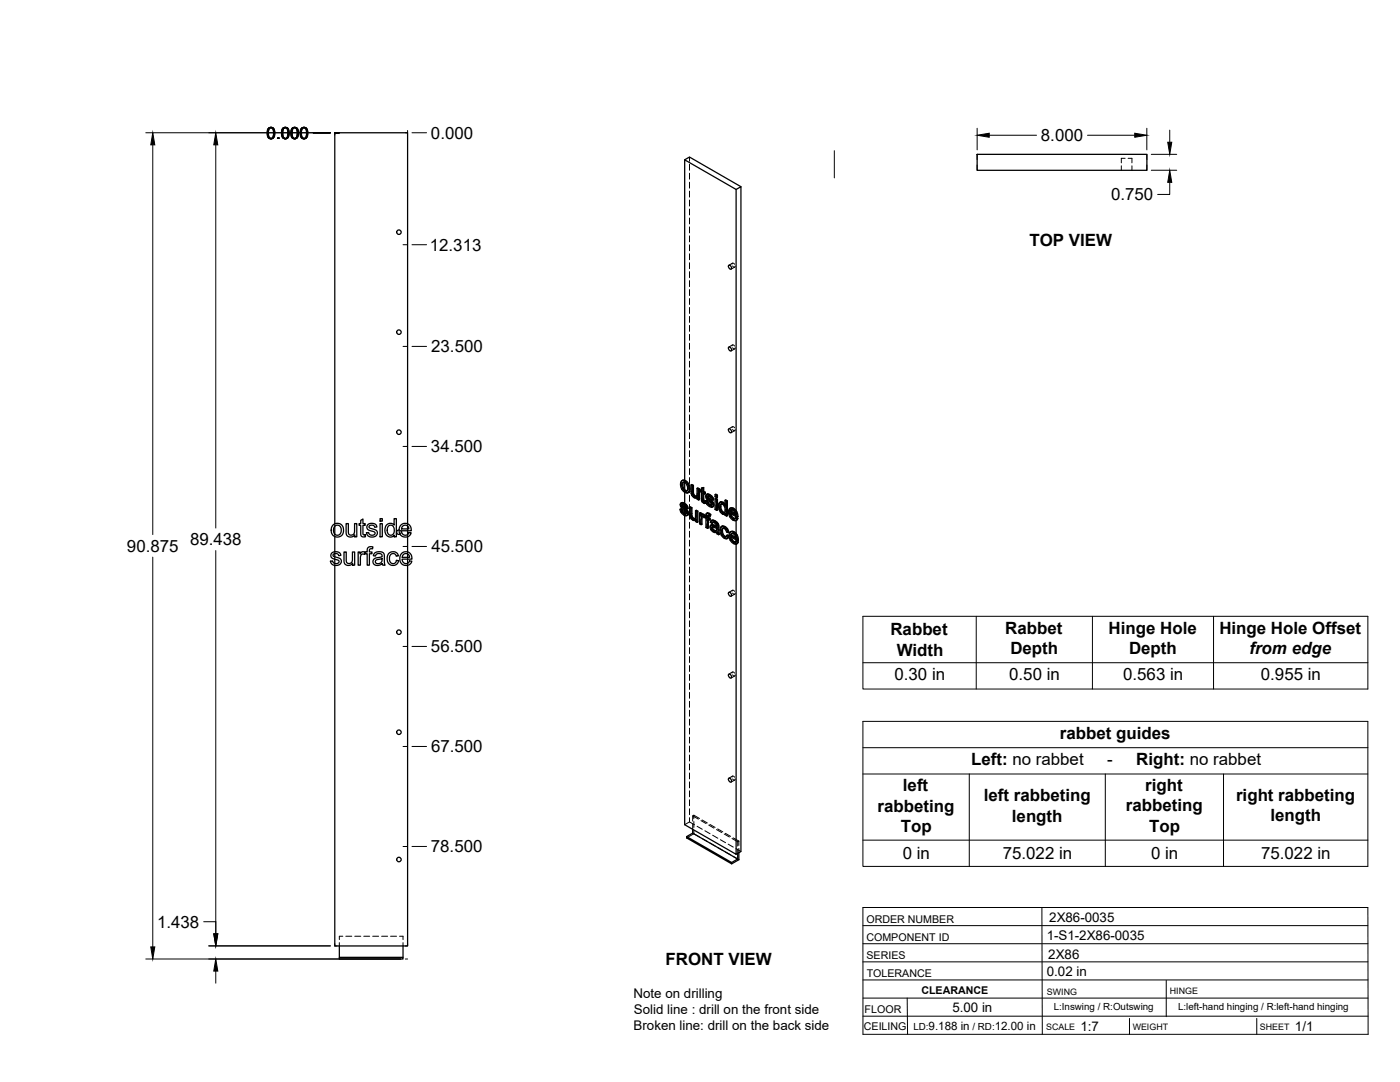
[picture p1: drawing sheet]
<svg xmlns="http://www.w3.org/2000/svg" width="559mm" height="432mm" viewBox="0 0 559 432" stroke-linecap="round" stroke-linejoin="round" font-family="sans-serif">
<!-- layer: Visible -->
<g fill="none" stroke="#000" stroke-width=".51">
<path d="M273.3 63.8l1.9-1.1 20.5 11.8M293.8 75.6l1.9-1.1v265.3l-1.9 1.1M390 61.6h67.8v6.4h-67.8zM290.9 105.8a.93 .93 0 0 1 .9 .6 .93 .93 0 0 1-.2 1l-.8-.8zM290.9 138.5a.93 .93 0 0 1 .9 .5 .93 .93 0 0 1-.2 1.1l-.8-.9zM290.9 171.1a.93 .93 0 0 1 .9 .6 .93 .93 0 0 1-.2 1l-.8-.8zM272.2 191.8l.6-.2 .9 .2zM272.2 191.8l-.4 .5-.2 1 .5 1.9 1.5 1.4 .8 .1 .5-.3M272.3 193.6l.3 1.4M272.6 195l.3-.1 .8 .8-.3 .2zM272.8 192.5l-.2 .9M272.9 194.9l-.3-1.5-.3 .2v-.3l.2-.6 .5-.2 1 .7 .4 1.3-.2 1.4h-.8"/>
<path d="M273.3 191.6v-127.8l20.5 11.8v128.2M273.3 192.6v2.8M273.3 196.4v4.5M273.4 192l1 1a1.88 1.88 0 0 1 1 2M273.7 195.7l.5 .2M273.7 191.8l1.2 1.3M274.6 193.3l.5 1.9 .3-.2-.2 1.2M275.1 195.2l-.2 1.2 .3-.2-.6 .5M275.8 193.5l.7 .4 .3-.2v3.2M276.5 193.9v3.1l.3-.1 .3 .6M276.5 197.1l.3 .6 .3-.2 .4 .4M276.8 197.7l.4 .4h.9"/>
<path d="M276.8 193.7l-.7-.4-.3 .2v3l.3 1.2 .8 .8a.97 .97 0 0 0 1.4 .1v.6l.5 .4M277.2 198.1l.5 .1M278 198.1l-.3 .1M278.2 194.9l.6 .4 .4-.2v4.3l-.4 .2v-4.3M278.3 198.6l-.3 .2M279.2 195.1l-.7-.4-.3 .2v2.7l-.5 .6M280 195.5l-.5 .1v.6l.5 .3v3.3l.9 1h.7l-.1-.7h-.6M280 194.8l.9-.2v1.5M280.6 194.8v1.5l.3-.2 .6 .3M280.6 196.3l.6 .3 .3-.2v.6l-.3 .2v-.6M280.6 199.7l.6 .2M280.7 200l.8 .1"/>
<path d="M280.9 194.6l-.9 .2v1.1l-.5-.3M280.9 197v2.6M281.2 197.2l-.6-.4v2.9l.4 .1M281.6 199.8l.6 .3M282.1 197.3l.7-.1 .6 .2M282.3 198.3l.6 .4M282.4 198.6l.2 .3 .4-.1 1.4 1.3M282.4 197.1l-.4 .3M282.5 197.4h.9l.7 .6M282.5 199.9l-.9-.1 .7 1.6 1.2 .9 1-.1M282.6 198.9l1.5 1.4 .3-.2 .4 .6M282.6 198v.1"/>
<path d="M282.7 198.4l-.1-.3-.3 .2 .1-.2 .9 .3 .6 1 .6 .2M282.8 197.2l-.9 .2-.2 .9 .4 .9 1.8 1.8-.1 .7M283 197.6l.8 .6 .3-.2 .5 .6M283.8 198.2l.5 .6 .3-.2 .2 .9-.3 .1-.2-.8M285.4 199l.3-.1 .7 .3-.4 .2zM285.4 197.4l.3-.2 .7 .4-.4 .2zM285.4 199v4.3l.6 .4M285.4 197.4v.8l.6 .4M286.4 199.2v4.3l-.4 .2v-4.3M286.4 197.6v.8l-.4 .2v-.8M289.4 199.7l.6 .3 .3-.1v5.9l-.3 .2v-6M290.3 199.9l-.6-.4-.3 .2v2.1l-.5-.7"/>
<path d="M133 209.4l1.7-.5 .9 .1 .8 .6 .6 1v2.1l-1.1 1.3-1.7 .3-1.4-.8-.6-1.6a2.79 2.79 0 0 1 .8-2.5zM133.5 210.1l1.2-.5 .6 .1 .6 .6 .3 1.8-.4 1-.5 .4h-1.2l-.7-.6-.3-1.5zM133.6 210v3.2M133.6 214.1v6.1M138.2 209h.8l.1 3.7a1.31 1.31 0 0 0 1.7 .7 1.31 1.31 0 0 0 .7-1.6v-2.8h.9v5.2h-.8v-.8a1.86 1.86 0 0 1-2.2 .9 1.86 1.86 0 0 1-1.2-2.1zM144 207.7l.9-.6v1.9h.9v.7h-.9v3.3l.2 .4h.7l.1 .8h-1.3l-.6-.6v-3.9h-.7v-.7h.7zM146.7 209.5l1.7-.6a1.73 1.73 0 0 1 2 1.4l-.8 .1a1.17 1.17 0 0 0-1.1-.9 1.17 1.17 0 0 0-1.2 .9l.4 .4 2.1 .6a1.59 1.59 0 0 1 .7 2 1.59 1.59 0 0 1-2 .9l-1.5-.3-.7-1.4 .9-.1 .2 .6 .6 .5 1.4-.2a.82 .82 0 0 0 .2-1.1 .82 .82 0 0 0-1.1-.3l-1-.3a1.37 1.37 0 0 1-.8-2.2zM151.7 209h.9v5.2h-.9zM151.7 207h.9v1h-.9zM154.3 209.5l1.1-.6a1.86 1.86 0 0 1 1.9 .7v-2.6h.9v7.2h-.8v-.6a2.16 2.16 0 0 1-2.7 .4 2.16 2.16 0 0 1-1.1-2.4zM154.9 210.1l1.3-.5 1 1v2l-.7 .9h-1l-.8-.9-.1-1.5zM159.3 211.5a.9 .9 0 0 0-1 1.1 .9 .9 0 0 0 1.4 .6"/>
<path d="M160 209.6l1-.7h1.5l1 .7 .5 1 .1 1.2h-3.9l.2 1 .9 .7a1.43 1.43 0 0 0 1.9-1l.9 .1-.4 .9-1 .7h-1.7l-1-.6-.7-1.7 .1-1.2zM160.7 210l.6-.4 1.1 .1 .5 .5 .3 .9h-2.9zM162.7 209v-156h-29.1v156M162.7 209.9v1.2M162.7 211.8v1.5M162.7 214.2v6.1M271.4 203.2l.6 .3M271.9 200.7l.7-.1 .6 .2M272 203.5l.4-.2 .2 .9-.3 .1zM272.1 201.7l.7 .4M272.2 202l1.1 .6M272.2 200.6l-.4 .2"/>
<path d="M272.3 204.3l.7 .6h.8M272.3 200.8h.9l.8 .6M272.4 203.3l-1-.1 .7 1.6 1.3 .9 .9-.1M272.4 202.3l1.5 1.4 .3-.2 .5 .7M272.5 201.4l-.1 .1M272.5 201.8l-.3-.3 1 .3 .5 1 .6 .3M272.6 200.6l-.9 .3-.2 .8 .4 .8 1.9 1.9-.2 .7M272.9 201l.7 .6 .4-.2 .4 .7M273 204.9l.6 .2M273.3 205.7v123.4l20.5 11.8v-123.7M273.3 203.9v.9l-.7-.6M273.3 201.9v.7"/>
<path d="M273.3 202.6l.9 .9M273.6 201.6l.5 .6 .3-.1 .3 .8-.4 .2-.2-.9M273.7 205.1h-.1M273.9 203.7l.4 .6 .4-.1 .1 .7M274.3 204.3l.2 .7 .3-.1-.2 .5M274.5 205l-.2 .6 .3-.2-.4 .4M275.2 202.4l.7 .4 .3-.2v3.2M275.9 202.8v3.2l.3-.2 .3 .6M275.9 206l.2 .6 .4-.2 .4 .4M276.1 206.6l.5 .4h.9M276.2 202.6l-.7-.4-.3 .2v3.1l.3 1.1 .8 .8a.97 .97 0 0 0 1.4 .1M276.6 207l.6 .2"/>
<path d="M277.5 207l-.3 .2M277.6 203.8l.6 .4 .4-.2v4.3l-.4 .2v-4.3M277.7 207.5v.7l.5 .3M277.7 207.5l-.2 .2M278.6 204l-.7-.4-.3 .2v2.7l-.4 .7M279.2 204.7l.6 .4 .3-.2v.5l.4-.2M279.8 205.1v.6l.7-.5 .4 .1M280 206.4l.2 2.8-.4 .2v-2.2M280.1 204.9l-.6-.3-.3 .1v4.3l.6 .4M280.2 205.3h.7l.6 .4M280.3 206.1v.1M280.6 205.4l.6 .5"/>
<path d="M281 206.6l-.8-.5-.2 .3 .3-.2-.1 .8M281.2 200.3l.1 .7M281.2 206.4l.6 .4v3.7l.6 .4M281.2 206.4v-.3l-.2 .5M281.2 206.5l-.2 .1M282.2 204.9h.9l.6 .4M282.2 200.1l.3-.2 .3 .8-.3 .2zM282.4 206.6l.7 .4 .3-.2v.6l-.3 .1v-.5M282.5 204.7l-.5 .2M282.5 200.9l.6 .6h.9M282.7 207.3v3.4l-.3 .2v-3.8l.7 .4M282.7 205.7v.7"/>
<path d="M282.8 205.1l.6 .4 .3-.2-.4 .8 .1-.6M282.8 200.7l.7 .7M283.1 204.9l-.6-.2-.5 .2-.2 1.3-.6-.3 .6-.1M283.1 201.5l.7 .2M283.3 206.1a.46 .46 0 0 0-.5-.5 .46 .46 0 0 0-.4 .6v.4l.3-.2 .7 .4M283.8 209.6l.8-.2 1.4 .5M283.9 201.7h-.1M284.1 210.7l.2 .6 .3-.2 .5 .5M284.1 200.3l.4 .6 .3-.2 .2 .8M284.2 210.4l-.1 .3 .3-.2 .2 .6M284.2 209.4l-.5 .2M284.3 211.3l.5 .5h1h-1"/>
<path d="M284.3 210.3l-.1 .1M284.3 207.7l.9 .4 .3-.2 .8 .6M284.4 210.3l.8 .3a.72 .72 0 0 1 .8 .6 .72 .72 0 0 1-.5 .8M284.4 210.3l-.2 .1M284.4 210.3v.2M284.5 200.9l.1 .7 .4-.1-.2 .5M284.5 208.4l-.4 .5 .2-.4 .5-.1 1.1 1a.48 .48 0 0 1 0 .8 .48 .48 0 0 1-.7-.3l-.9-.3M284.6 209.4l-1 .3-.2 .9 .7 1.3 1.1 .6a.64 .64 0 0 1 1 .5l.6 .4M284.6 201.6l-.1 .6 .3-.2-.5 .4M284.6 207.6l-.7 .2M285.2 208.1l.8 .5 .3-.1 .4 .5M285.5 207.9l-.9-.3-.8 .3-.3 .5 .6 .5"/>
<path d="M286 208.6l.4 .6 .3-.2 .2 .7M286.4 209.2l.2 .6 .3-.1 .1 2.9M286.6 209.8l.1 3 .3-.2 .1 .6-.3 .2-.1-.6M287.4 202.4l.3 1.4M287.5 200.4h1.2l.6 .6M287.7 201.3h.8l.6 .8 .3 1.5-.3 1M287.7 201.3l-.3 1.1 .3-.2 .3 1.4M287.7 203.8l.3-.2 .8 .8-.4 .2zM287.8 201.2l-.1 .1M287.8 200.3l-.5 .2M288 201.1l-.3 1.1M288.1 212v.1a1.11 1.11 0 0 0 .7 1.4l.6 .5"/>
<path d="M288.2 210.1l.9 .2 .3-.2 1 1M288.3 213.4l.8 .8h.8M288.4 200.6l.5 .5h.5M288.4 204.6h.7M288.5 209.9l-.6 .3M288.6 210.8l-.2 1M288.7 200.4l-.8-.2-.8 .4-.3 .8v1.3l.9 1.9 1 .7 .7-.2v.5l.6 .4M288.8 204.4l.4 .1M289.1 210.3l.8 .6a1.42 1.42 0 0 1 1 1.5l-.3 .1-.5-1.3M289.4 210.1l-.9-.2-.7 .3-.4 .8v1.1l.4 1.3 .7 1 .9 .5 .7 .1M289.4 205.1l-.2 .2M290 213.7l.6 .4"/>
<path d="M290.6 212.5l-.6-.2-.7-1.2-.9-.3-.3 1.2 .3-.2 .3 1.4M290.6 214.1l.4-.1-.2 .5-.7 .5zM290.8 203.8v.7M291 214l-.7-.5-.6 .8-.6-.1M291.3 202.9h.9a1.84 1.84 0 0 1 1.8 1.2M291.5 204.3l2 1.2-.3-1.1-.9-.9-.6 .1-.2 .7 .3-.2 1.7 1M291.5 212.3l.8-.1a2.05 2.05 0 0 1 2 1.3M291.7 213.6l2 1.2-.4-1.3-.9-.6-.5 .1-.2 .6 .3-.2 1.7 1M291.8 205l.3 .9M291.8 206.1l.7 .8h.9M292 205.1l-.1 .2M292 203.5l-.2 .6"/>
<path d="M292 215.5l.8 .8h.8M292 214.4l.3 .9M292.2 212.9l-.2 .5M292.5 203l1 1a1.97 1.97 0 0 1 1 2.1M292.5 206.9l.6 .2M292.7 212.4l1 1a1.83 1.83 0 0 1 1 1.8v.2M292.8 216.3l.5 .2M292.8 202.8l-.8-.2-1 .7-.2 1.4 .3 1.1 .7 1.1 1.2 .9h.7l.8-.9M293 212.2l-.8-.2-.9 .5-.3 1.9 1 2 .9 .6 .9 .2M293.3 207l-.2 .1M293.5 216.4l-.2 .1M293.5 206.6l.7 .5"/>
<path d="M293.7 204.3l.5 1.9 .3-.1-.3 .1M293.7 216l.7 .5M293.8 206.2v.3M293.8 207.7v5.2M293.8 215.5v.5M293.9 213.7l.5 1.9 .3-.2-.3 .2M294.2 206.4l-2.8-1.6 .4 1.3 .3-.2 .8 .9M294.4 215.8l-2.8-1.6 .4 1.3 .3-.2 .8 .8M294.5 206.9l-.7 .8M294.5 206.9l-.6-.5-.8 .7M294.7 216.3l-.7 .8M294.7 216.3l-.9 .9"/>
<path d="M294.7 216.3l-.7-.5-.7 .7M132.4 220.7l1.4-.5a1.81 1.81 0 0 1 2.3 1.4l-.9 .2a1.17 1.17 0 0 0-1.1-.9 1.17 1.17 0 0 0-1.2 .8l.4 .4 2.2 .7a1.6 1.6 0 0 1 .6 2 1.6 1.6 0 0 1-2 .9l-1.6-.5-.6-1.2 .9-.2 .3 .8 .6 .3 1.3-.2a.81 .81 0 0 0 .2-1.1 .81 .81 0 0 0-1-.3l-1.1-.3a1.37 1.37 0 0 1-.7-2.3zM133.6 220.9v1.3M133.6 223.2v1.7M137.3 220.3h.9v3.8a1.31 1.31 0 0 0 1.7 .7 1.31 1.31 0 0 0 .8-1.7v-2.8h.9v5.3h-.8v-.8a1.86 1.86 0 0 1-2.3 .8 1.86 1.86 0 0 1-1.2-2.1zM143 220.3h.7v.8a1.27 1.27 0 0 1 2.1-.7l.8-.1v-1.2a1.55 1.55 0 0 1 2.2-.9l-.1 .8a.81 .81 0 0 0-.9 0 .81 .81 0 0 0-.4 .8v.5h1.1v.7h-1.1v4.6h-.8v-4.6h-.8v-.4l-.3 .7-.9-.2-.6 .5-.2 4h-.8zM149.5 220.8l1.6-.6 1.2 .1 .8 .4 .6 4.9h-.9l-.2-.7-1.2 .7h-1.2l-.9-.4-.4-.7a1.74 1.74 0 0 1 2-2l.6-.1a.8 .8 0 0 0 1-.8 .8 .8 0 0 0-1.1-.7l-1 .2-.5 .8-.9-.1zM150.1 223.5l2.4-.6a1.59 1.59 0 0 1-.6 1.8 1.59 1.59 0 0 1-1.9-.1l-.2-.5zM155.2 220.9l1-.6h1.5l.8 .4 .5 1-.8 .3a1.47 1.47 0 0 0-2-.9 1.47 1.47 0 0 0-.8 2l.5 1.4 .7 .4 1.1-.2 .5-1.1 .9 .1-.3 1-1 .8-1.3 .1-.8-.3-.8-.8-.4-1.1 .1-1.2zM160.3 220.9l1-.6h1.5l.9 .6 .6 1.1 .1 1.1h-3.9l.2 1 .8 .7a1.43 1.43 0 0 0 2-.9l.8 .3-.6 .9-.8 .5h-1.6l-1-.6-.5-.8-.2-1.2 .1-1.2zM161 221.3l.6-.3h1l.6 .5 .3 .9h-3zM162.7 225.6v151.9h-29.1v-151.9"/>
<path d="M162.7 221v1.4M162.7 223.1v1.7M290.9 236.4a.93 .93 0 0 1 .9 .5 .93 .93 0 0 1-.2 1.1l-.8-.9zM290.9 269a.93 .93 0 0 1 .9 .6 .93 .93 0 0 1-.2 1l-.8-.9zM290.9 310.6a.93 .93 0 0 1 .9 .5 .93 .93 0 0 1-.2 1l-.8-.8zM276.5 331v1.5l-2.4 1.4v.5l17.9 10.3v-.5l-17.9-10.3M276.5 332.5l17.9 10.3-2.4 1.4M294.4 340.6v2.2M294.9 340.3v2.8l-2.9 1.6M135.4 377.5v5.2h25.5v-.6h-25.5M160.9 377.5v4.6"/>
<circle cx="159.2" cy="92.7" r=".9"/>
<circle cx="159.2" cy="132.6" r=".9"/>
<circle cx="159.2" cy="172.5" r=".9"/>
<circle cx="159.2" cy="252.3" r=".9"/>
<circle cx="159.2" cy="292.2" r=".9"/>
<circle cx="159.2" cy="343" r=".9"/>
</g>
<!-- layer: Hidden -->
<g fill="none" stroke="#000" stroke-width=".4">
<path d="M275.2 62.7v1.7M275.2 65.6v2.3M275.2 69.1v2.4M275.2 72.7v2.4M275.2 76.3v2.4M275.2 79.8v2.4M447.6 66.2v1.8M449.1 63.2h-1.5v1.8M450.3 63.2h1.5v1.8M451.8 66.2v1.8M275.2 83.4v2.4M275.2 87v2.4"/>
<path d="M275.2 90.6v2.3M275.2 94.1v2.4M275.2 97.7v2.4M275.2 101.3v2.4M275.2 104.9v2.3M275.2 108.4v2.4M275.2 112v2.4M275.2 115.6v2.3M275.2 119.1v2.4M292.2 105.4l.3-.4 .7 .5M292.4 105l-1.5 .9M292.4 106.2l.6 .4 .4-.4"/>
<path d="M293.3 106.6l-1.5 .8M275.2 122.7v2.4M275.2 126.3v2.4M275.2 129.9v2.3M275.2 133.4v2.4M275.2 137v2.4M292.2 138.1l.3-.5 .7 .5M292.4 137.6l-1.5 .9M292.4 138.8l.7 .5 .3-.5M293.3 139.2l-1.5 .9M275.2 140.6v2.4M275.2 144.1v2.4"/>
<path d="M275.2 147.7v2.4M275.2 151.3v2.4M275.2 154.9v2.3M275.2 158.4v2.4M275.2 162v2.4M275.2 165.6v2.4M275.2 169.1v2.4M275.2 172.7v2.4M275.2 176.3v2.4M275.2 179.9v2.3M292.2 170.7l.3-.5 .7 .5M292.4 170.3l-1.5 .8"/>
<path d="M292.4 171.4l.6 .5 .4-.4M293.3 171.9l-1.5 .8M271.9 193.1l.5 1.9-.3 .2M272.4 195l1.3 1.3-.3 .2M272.5 191.6l-.9 1.7M272.8 192.5l-.2 .1M272.9 192.4h.8l-.3 .2M273.3 191.6v1M273.3 195.4v1M273.7 192.4l.8 .9-.4 .2M273.7 196.3l.9 .3-.3 .1M274.5 195.7l-.3 .2"/>
<path d="M274.5 193.3l.3 1.4-.4 .2M274.8 194.7l-.1 .7-.5 .5M274.9 196.5l-.3 .1M275.2 183.4v2.4M275.2 187v2.4M275.2 190.6v2.4M275.2 194.1v2.4M275.2 197.7v2.4M276.1 193.3l.1 3.4-.3 .2M276.2 196.7l.2 .7-.3 .1M276.4 197.4l.4 .6-.3 .1M276.8 198l.6 .5-.3 .1"/>
<path d="M277.4 198.5l.7 .2 .5-.3-.3 .2M278 198.1h.1M278.1 198.1h.1M278.3 198l-.4 .2M278.4 198.6h-.1M278.4 197.8l-.3 .3M278.5 194.7v2.7l-.4 .6M278.6 198.4v.7l-.3 .1M278.6 199.1l.6 .3M279.8 196l.5 .3-.3 .2M279.8 195.4v.6l-.3 .2M280 195.5l.3 .2"/>
<path d="M280.3 196.3v3.3l-.3 .2M280.3 194.6v1.1l-.3 .2M280.3 199.6l.3 .5-.3 .2M280.6 196.8l.3-.2v.4M280.9 196.6l.6 .4M281.9 199.7l.5 1.3-.4 .1M282 197.8l.1 .7-.3 .2M282.1 197.4l-.4 .6M282.1 198.5l.4 .6-.3 .2M282.3 197.2l-.5 .4M282.5 198l.3-.2-.2 .2M282.5 199.1l1.6 1.6-.3 .2"/>
<path d="M282.7 197.9l-.3 .1M282.8 197.8l.6 .2-.3 .2M283.4 198l.6 .5-.3 .2M284 198.5l.2 .7-.3 .2M284.2 199.2l.6 .3M285.7 197.2v.9l-.3 .1M285.7 198.9v1.5M285.7 198.1l.7 .3M289.7 199.5v2.1l-.3 .2M133.6 209v1M133.6 213.2v.9M159.3 211.5l.8 .6-.4 1.1"/>
<path d="M162.7 209v.9M162.7 211.1v.7M162.7 213.3v.9M271.7 203.1l.5 1.3-.3 .2M271.8 201.3l.2 .6-.3 .2M271.9 200.8l-.4 .6M272 201.9l.4 .6-.3 .2M272.1 200.6l-.5 .4M272.2 204.4l1.1 1-.3 .1M272.3 201.4l.3-.2-.1 .2M272.4 202.5l1.6 1.6-.3 .2M272.6 201.3l-.4 .1"/>
<path d="M272.6 201.2l.6 .2-.3 .2M273.2 201.4l.6 .6-.3 .1M273.3 200.9v1M273.3 202.6v1.3M273.3 204.7v1M273.3 205.4l.8 .2-.3 .2M273.8 204.9h.2M273.8 202l.2 .6-.3 .2M274 204.1l.2 .5-.4 .1M274 204.9l-.3 .2 .3-.2M274 202.6l.7 .3M274.2 204.6l-.2 .3"/>
<path d="M274.5 205.6h-.4M275.2 201.3v2.4M275.2 204.9v2.3M275.2 208.4v2.4M275.2 212v2.4M275.2 215.6v2.4M275.2 219.2v2.3M275.5 202.2l.1 3.4-.3 .2M275.6 205.6l.2 .7-.3 .2M275.8 206.3l.4 .6-.3 .2M276.2 206.9l.6 .5-.3 .2M276.8 207.4l.7 .2 .5-.3-.2 .2"/>
<path d="M277.5 207h.1M277.7 206.9l-.4 .2M277.8 206.7l-.3 .3M277.9 203.6v2.8l-.4 .5M278 207.3v.7l-.3 .2M278 208l.6 .3M279.5 207.3v1.6l-.3 .1M279.5 208.9l.7 .3M279.5 204.6v1.5M280.1 205.4v.1M280.3 206.1l.2-.2-.3 .2M280.4 205.2l-.6 .5"/>
<path d="M280.4 206l-.3 .1M280.5 205.9l.4 .1-.3 .2M280.6 200.1l.5 .5-.3 .1M280.9 206l.4 .4M281.1 200.6l.5 .2M281.2 206.1l.3-.2-.2 .5M281.5 205.7v.1M281.5 206.3l.6 .3-.3 .2M281.5 205.9l-.2 .5M281.5 205.7l-.3 .3M281.8 205.8l.3 .2M282.1 209v1.3l-.3 .2"/>
<path d="M282.1 210.3l.6 .4M282.1 206.6v1.3M282.2 205l-.1 1-.3 .2M282.3 204.7l-.5 .4M282.4 207.1l.3-.2v.4M282.4 201l1.1 1-.3 .1M282.5 205.7h.2M282.7 206.9l.7 .5M282.8 205.5l.4 .1-.3 .2M283.2 205.6l.4 .3M283.5 202l.8 .2-.3 .2M283.7 210.1l.4 1.1-.4 .2"/>
<path d="M283.8 208.2l.6 .5M283.8 209.6l-.4 .7M284 201.5h.1M284 209.4l-.5 .4M284.1 211.2l.9 .9-.3 .2M284.1 207.7l-.6 .7M284.1 201.5l-.2 .2M284.1 200.7l.2 .5-.3 .1M284.2 201.5l-.4 .2M284.2 207.6l-.4 .3M284.3 201.2l-.2 .3M284.4 208.4l.4-.2-.3 .2"/>
<path d="M284.5 210.2l.2-.1zM284.5 210.2l-.2 .1M284.6 210.1l-.4 .2M284.6 202.2h-.3M284.7 210.1l1.6 .5-.3 .2M284.8 208.2l.6 .2-.3 .2M285 212.1l.7 .2-.3 .2M285.4 208.4l.7 .7-.3 .2M285.7 212.3l.7-.1-.4 .2M285.7 201.6v1.6l-.3 .1M285.7 203.2l.7 .3M286 209.9l.3 .1"/>
<path d="M286 211.7l-.3 .2M286.1 209.1l.2 .7-.3 .2M286.2 211.5l-.4 .3M286.3 210.6l-.1 .9-.3 .2M286.3 209.8l-.3 .4M286.4 212.2l.1 .7-.3 .1M286.5 212.9l.6 .3M287.1 201.8l.2 1.3-.3 .2M287.3 200.7l-.2 1.1-.3 .2M287.3 203.1l.6 1.1-.4 .2M287.6 200.3l-.6 .6M287.7 211.4l.5 1.9-.3 .2"/>
<path d="M287.9 204.2l.8 .8-.3 .1M287.9 210.3l-.2 1.1-.3 .2M288 201.1h.7l-.3 .2M288 201.1l-.2 .1M288 201.1h.1M288.1 201l-.3 .2M288.2 213.3l1.2 1.3-.3 .2M288.2 210l-.6 .5M288.6 210.8l-.2 .1M288.7 210.7l.8 .1-.4 .1M288.7 205l.6 .1 .4-.2-.3 .2M288.7 201.1l.8 .8-.4 .2"/>
<path d="M289.4 201.1l.3 .5M289.4 214.6l1 .2M289.5 210.8l.5 .5-.3 .2M289.5 201.9l.3 1.5-.4 .2M289.5 205.1h-.1M289.7 204.9v.6l-.3 .1M289.7 205.5l.6 .3M289.8 203.4l-.2 .7-.4 .4 .3-.1M290 211.3l.3 .8-.3 .2M290 214.1l-.1 .1M290.3 212.1l.6 .3M290.3 213.5l-.6 .8"/>
<path d="M290.8 204.6l.5 .6 .5 .1M290.8 203.9a.99 .99 0 0 1 1.2 1.2M291.1 204.1l.5 1.9-.3 .2M291.3 213.5l.5 1.9-.4 .2M291.4 204.8l.4-.1v.3M291.6 206l1.3 1.4-.4 .1M291.6 202.7l-.8 1.6M291.6 214.2l.4-.2v.4M291.8 204.7l2.7 1.5M291.8 215.4l1.3 1.3-.3 .2M291.8 212.1l-.5 1.4-.3 .2M292 214l2.7 1.6"/>
<path d="M292 203.5l-.2 .1M292.1 203.4l.7 .1-.3 .1M292.2 203.3l.3-.4 .7 .5M292.2 212.9h-.2M292.3 212.7l.7 .1-.3 .2M292.4 202.9l-1.5 .9M292.4 204l.6 .5 .4-.4M292.8 203.5l.8 .8-.3 .2M292.9 207.4l1 .2-.3 .2M293 212.8l.8 .9-.3 .2M293.3 204.5l-1.5 .8M293.5 206.9h-.1"/>
<path d="M293.5 206.9l-.2 .1M293.5 205.1l.4 .2M293.6 206.8l-.4 .2M293.6 204.3l.3 1-.4 .2M293.7 216.3h-.1M293.7 216.3l-.2 .1M293.7 214.4l.4 .3M293.8 216.2l-.4 .2M293.8 213.7l.3 1-.4 .1M293.8 216v1.2l.3-.2-1-.3M293.8 203.8v2.4M293.8 206.5v1.2"/>
<path d="M293.8 212.9v2.6M293.9 206.4l-.4 .5M294 215.8l-.3 .5M294.1 207.5l-.2 .1M294.3 216.9l-.2 .1M133.6 220.2v.7M133.6 222.2v1M133.6 224.9v.7M162.7 220.3v.7M162.7 222.4v.7M162.7 224.8v.8M275.2 222.7v2.4"/>
<path d="M275.2 226.3v2.4M275.2 229.9v2.3M275.2 233.4v2.4M275.2 237v2.4M292.2 236l.3-.5 .7 .5M292.4 235.6l-1.5 .8M292.4 236.7l.6 .5 .4-.5M293.3 237.1l-1.5 .9M275.2 240.6v2.4M275.2 244.2v2.3M275.2 247.7v2.4M275.2 251.3v2.4"/>
<path d="M275.2 254.9v2.4M275.2 258.4v2.4M275.2 262v2.4M275.2 265.6v2.4M275.2 269.2v2.3M275.2 272.7v2.4M275.2 276.3v2.4M275.2 279.9v2.4M292.2 268.6l.3-.5 .7 .5M292.4 268.2l-1.5 .8M292.4 269.3l.7 .5 .3-.5M293.3 269.8l-1.5 .8"/>
<path d="M275.2 283.4v2.4M275.2 287v2.4M275.2 290.6v2.4M275.2 294.2v2.3M275.2 297.7v2.4M275.2 301.3v2.4M275.2 304.9v2.4M275.2 308.5v2.3M275.2 312v2.4M275.2 315.6v2.4M275.2 319.2v2.3M292.2 310.1l.3-.4 .7 .5"/>
<path d="M292.4 309.7l-1.5 .9M292.4 310.9l.6 .4 .4-.4M293.3 311.3l-1.5 .8M275.2 322.7v2.4M275.2 326.3v1.7M275.2 328l-1.9 1.1M275.2 328l2 1.2M276.5 328.9v2.1M276.5 325.6l2.3 1.3M276.9 326.6v-1.3l-.4 .3v2.1M276.9 332.7l-2.8 1.7M276.9 327.9v2.3"/>
<path d="M276.9 331.4v1.3M276.9 325.3l2.3 1.3M276.9 332.7l2.3 1.4M278.2 329.8l2.1 1.1M279.8 327.5l2.1 1.2M280.2 327.2l2.1 1.2M280.2 334.6l2.1 1.2M281.3 331.5l2.1 1.2M282.9 329.3l2 1.2M283.4 329l2 1.2M283.4 336.4l2 1.2M284.4 333.3l2.1 1.2"/>
<path d="M286 331.1l2.1 1.2M286.4 330.8l2.1 1.2M286.4 338.2l2.1 1.2M287.5 335.1l2.1 1.2M289.1 332.8l2 1.2M289.5 332.6l2.1 1.2M290.6 336.9l2.1 1.2M292.2 334.6l2.2 1.3 .5-.2M292.6 334.4l2.3 1.3M293.7 338.7l2 1.1M294.4 335.9v1.8M294.4 338.8v1.8"/>
<path d="M294.9 335.7v1.7M294.9 338.6v1.7M289.5 340l2.1 1.2M292.6 341.8l2.3 1.3M135.4 376.2v1.3M136.8 373.6h-1.4v1.4M138 373.6h2.4M141.6 373.6h2.4M145.2 373.6h2.4M148.8 373.6h2.3M152.3 373.6h2.4M155.9 373.6h2.4"/>
<path d="M159.5 373.6h1.4v1.4M160.9 376.2v1.3"/>
</g>
<!-- layer: Reference -->
<g fill="none" stroke="#000" stroke-width=".4">
<path d="M133.6 53h1.8M134.5 53h-.9h1.8h-1.8v.9M162.7 52.1v.9h-.9M390 61.6v2.1M390 65.8v2.2M457.8 61.6v2.1M457.8 65.8v2.2M160.9 97.7h1.8M160.9 138.2h1.8M160.9 178.2h1.8M160.9 218.1h1.8M160.9 258h1.8"/>
<path d="M160.9 297.9h1.8M160.9 337.8h1.8M133.6 376.6v.9h.9M162.7 376.6v.9h-.9M161.8 382.7h.9"/>
</g>
<!-- layer: Hidden Narrow -->
<path d="M276.1 196l-.3 .2M278.5 197l-.3 .2M280.3 198.8l-.3 .1M273.3 203.5l-.3 .1M275.5 204.9l-.3 .2M277.9 205.9l-.3 .2M282.1 205.6l-.3 .1M283.5 200l-.3 .2M285.3 210.3l-.4 .2M286.3 210.9l-.3 .1" fill="none" stroke="#000" stroke-width=".4"/>
<!-- layer: Visible Narrow -->
<path d="M276.8 196.1l-.3 .2M280.9 199.2l-.3 .1M283.5 199.2l-.3 .2M273.3 202.6l-.3 .2M276.2 205l-.3 .2M282.7 206l-.3 .2M285.2 209.6l-.3 .2M286.9 210.3l-.3 .2M286.9 211.3l-.3 .2" fill="none" stroke="#000" stroke-width=".4"/>
<!-- layer: Titleblock -->
<path d="M344.4 362.2h201.6l.1 50.6h-201.7zM344.4 376.6h201.6M344.4 369.4h201.6M415.9 362.2l.1 50.6M344.4 383.9h201.6M344.4 398.3h201.6M344.4 391.1h201.6M362.1 398.3l.1 14.4M465.5 391.3v14.4M344.4 405.5h201.7M450.8 406.4v6.4M501.6 406.4v6.4" fill="none" stroke="#000" stroke-width=".4"/>
<!-- layer: Custom Tables -->
<path d="M344.4 246h201.6v29h-201.6zM389.7 246v29M436 246v29M484.4 246v29M344.4 264.5h201.6M344.4 287.9h201.6v57.9h-201.6zM344.4 298.4h201.6M344.4 308.9h201.6M386.9 308.9v36.9M441.2 308.9v36.9M488.4 308.9v36.9M344.4 335.3h201.6" fill="none" stroke="#000" stroke-width=".4"/>
<!-- layer: FD_Dimensions -->
<g fill="none" stroke="#000" stroke-width=".4">
<path d="M58.2 53h73.7M61 57.8v155.5M86.1 57.8v152.9M164.4 53h5.9M390 51.2v8.6M394.8 54h18.9M434.1 54h18.8M457.8 51.2v8.6M466.9 51.9v4.9M459.5 61.6h10.2M459.5 67.9h10.2M466.9 72.8v4.8h-4.8"/>
<path d="M164.4 97.7h5.9M164.4 138.2h5.9M164.4 178.2h5.9M86.1 219.7v153M164.4 218.1h5.9M61 222.3v155.6M164.4 258h5.9M164.4 297.9h5.9M164.4 337.8h5.9M81.3 367.8h4.8M83.3 377.5h48.6M58.2 382.7h101.8"/>
<path d="M86.1 387.5v4.9"/>
</g>
<path d="M61 53l.8 4.8h-1.6zM86.1 53l.8 4.8h-1.6zM390 54l4.8-.8v1.6zM452.9 53.2l4.9 .8-4.9 .8zM466.1 56.8h1.6l-.8 4.8zM466.9 67.9l.8 4.9h-1.6zM60.2 377.9h1.6l-.8 4.8zM85.3 372.7h1.6l-.8 4.8zM86.1 382.7l.8 4.8h-1.6z" fill="#000" stroke="#000" stroke-width=".4"/>
<!-- layer: Smart Centers -->
<path d="M333 60.1v10.9" fill="none" stroke="#000" stroke-width=".4"/>
<g font-size="6.7">
<text x="106.4" y="55.4">0.000</text>
<text x="172" y="55.4">0.000</text>
<text x="415.5" y="56.3">8.000</text>
<text x="443.5" y="80">0.750</text>
<text x="171.6" y="100">12.313</text>
<text x="410.9" y="98.2">TOP VIEW</text>
<text x="172.1" y="140.6">23.500</text>
<text x="172" y="180.5">34.500</text>
<text x="50.7" y="220.2">90.875</text>
<text x="75.8" y="217.6">89.438</text>
<text x="172.2" y="220.5">45.500</text>
<text x="355.4" y="253.6">Rabbet</text>
<text x="401.2" y="252.9">Rabbet</text>
<text x="442.5" y="252.9">Hinge Hole</text>
<text x="486.7" y="252.9">Hinge Hole Offset</text>
<text x="172" y="260.3">56.500</text>
<text x="357.9" y="261.6">Width</text>
<text x="403.3" y="261">Depth</text>
<text x="450.6" y="261">Depth</text>
<text x="498.7" y="261">from edge</text>
<text x="357" y="271.4">0.30 in</text>
<text x="402.8" y="271.4">0.50 in</text>
<text x="448.3" y="271.4">0.563 in</text>
<text x="503.3" y="271.4">0.955 in</text>
<text x="423" y="294.8">rabbet guides</text>
<text x="172" y="300.3">67.500</text>
<text x="387.6" y="305.4">Left: no rabbet</text>
<text x="441.9" y="305.4">-</text>
<text x="453.5" y="305.4">Right: no rabbet</text>
<text x="360.4" y="315.8">left</text>
<text x="457.1" y="315.8">right</text>
<text x="350.3" y="323.9">rabbeting</text>
<text x="392.7" y="319.8">left rabbeting</text>
<text x="449.4" y="323.8">rabbeting</text>
<text x="493.4" y="319.8">right rabbeting</text>
<text x="403.9" y="327.9">length</text>
<text x="507" y="327.8">length</text>
<text x="359.5" y="331.9">Top</text>
<text x="458.6" y="331.9">Top</text>
<text x="172" y="340.2">78.500</text>
<text x="360.3" y="342.9">0 in</text>
<text x="400.2" y="342.9">75.022 in</text>
<text x="459.4" y="342.9">0 in</text>
<text x="503.4" y="342.9">75.022 in</text>
<text x="62.7" y="370.2">1.438</text>
<text x="265.7" y="385.2">FRONT VIEW</text>
</g>
<g font-size="5.3">
<text x="418.8" y="368">2X86-0035</text>
<text x="417.8" y="375.1">1-S1-2X86-0035</text>
<text x="418.4" y="382.5">2X86</text>
<text x="417.8" y="389.5">0.02 in</text>
<text x="252.9" y="398.4">Note on drilling</text>
<text x="253" y="404.9">Solid line : drill on the front side</text>
<text x="380.1" y="404">5.00 in</text>
<text x="252.9" y="411.2">Broken line: drill on the back side</text>
<text x="431.3" y="411.5">1:7</text>
<text x="516.9" y="411.5">1/1</text>
</g>
<g font-size="4.6">
<text x="370.6" y="411.2">9.188 in</text>
<text x="397" y="411.2">12.00 in</text>
</g>
<g font-size="4.3">
<text x="345.8" y="368.4">ORDER NUMBER</text>
<text x="345.8" y="375.5">COMPONENT ID</text>
<text x="345.8" y="382.7">SERIES</text>
<text x="345.9" y="389.9">TOLERANCE</text>
<text x="367.7" y="396.7">CLEARANCE</text>
<text x="345.1" y="404.3">FLOOR</text>
<text x="344.8" y="411.1">CEILING</text>
</g>
<g font-size="3.9">
<text x="420.6" y="403.1">L:Inswing / R:Outswing</text>
<text x="470.2" y="403.1">L:left-hand hinging / R:left-hand hinging</text>
<text x="364.6" y="411.2">LD:</text>
<text x="388.2" y="411.2">/ RD:</text>
</g>
<g font-size="3.5">
<text x="417.9" y="397">SWING</text>
<text x="466.9" y="396.9">HINGE</text>
<text x="417.5" y="410.9">SCALE</text>
<text x="452.1" y="410.9">WEIGHT</text>
<text x="502.9" y="410.9">SHEET</text>
</g>
</svg>
